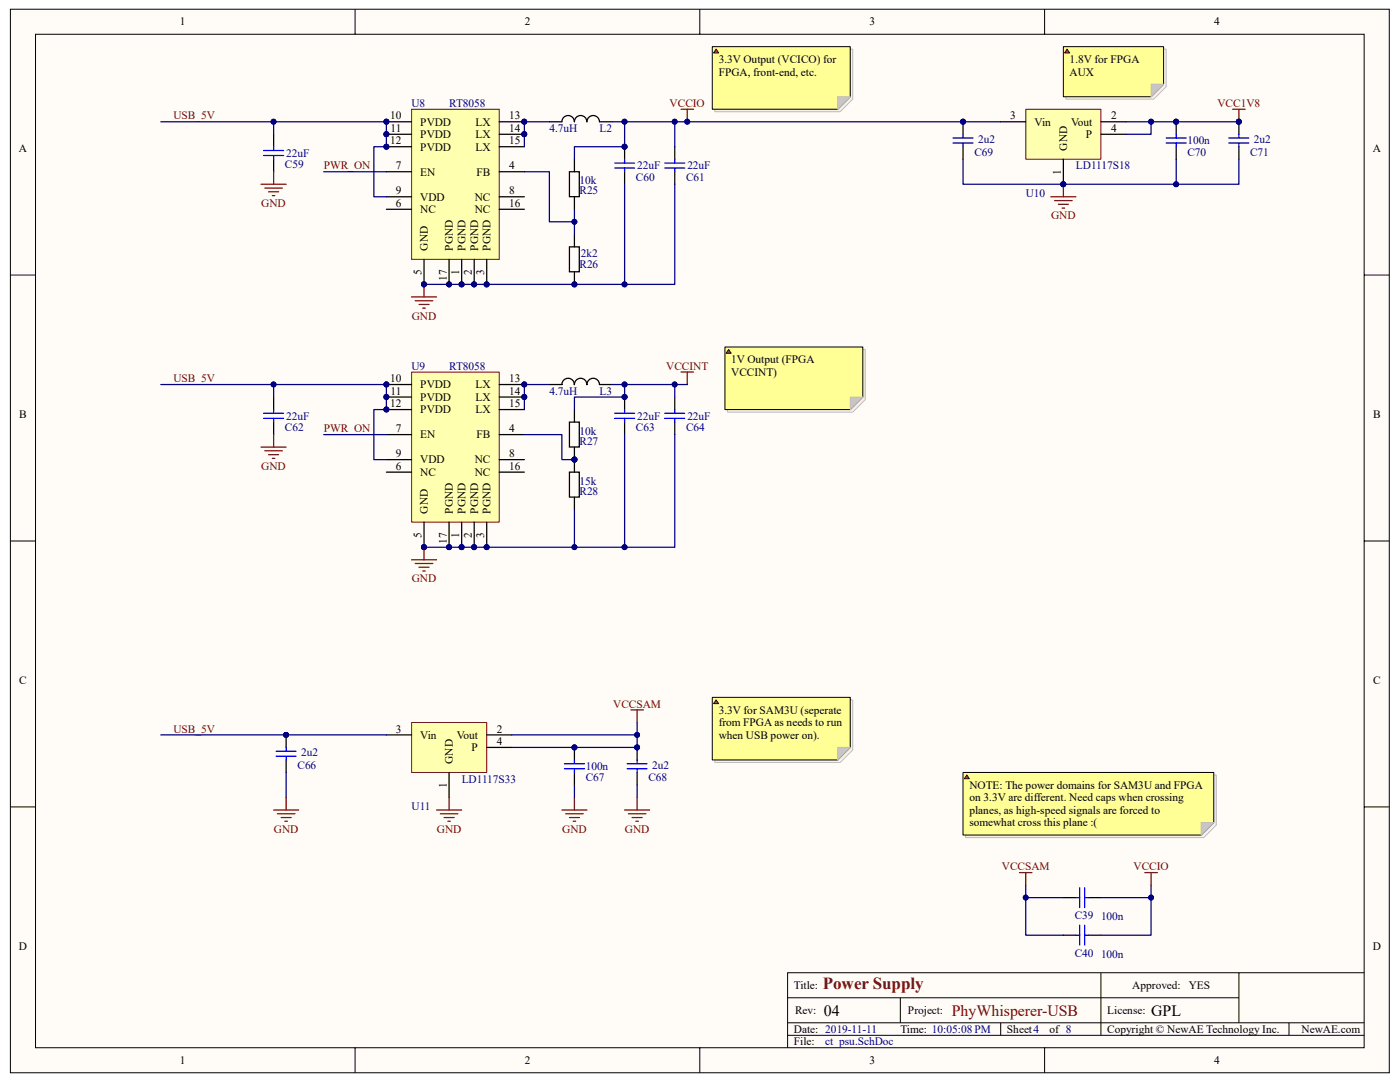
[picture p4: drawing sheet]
<svg xmlns="http://www.w3.org/2000/svg" width="279mm" height="216mm" viewBox="0 0 279 216" stroke-linecap="round" stroke-linejoin="round" font-family="sans-serif">
<path d="M2.1 1.9h275.2v212.2h-275.2z" fill="#fffcf8"/>
<path d="M2.1 1.8h275.2v212.3h-275.2z" fill="none" stroke="#000" stroke-width=".2"/>
<path d="M7.1 6.9h265.1v202.2h-265.1z" fill="#fffcf8"/>
<g fill="none" stroke="#000" stroke-width=".2">
<path d="M7.1 6.8h265.1v202.3h-265.1zM70.9 1.8v5M139.7 1.8v5M208.5 1.8v5M2.1 54.9h5M272.3 54.9h5M2.1 107.9h5M272.3 107.9h5M2.1 161h5M272.3 161h5M157.2 199.1h90M179.7 199.1v5"/>
<path d="M219.7 194.1v12.5M247.2 194.1h-90v15M272.3 194.1h-25.1v10M70.9 209.1v5M139.7 209.1v5M157.2 206.6h115.1M157.2 204.1h115.1M199.7 204.1v2.5M208.5 209.1v5M257.2 204.1v2.5"/>
</g>
<path d="M82.2 21.8h17.4v30h-17.4z" fill="#ffffb0"/>
<path d="M82.1 21.8h17.5v30h-17.5z" fill="none" stroke="#800000" stroke-width=".2"/>
<g fill="none" stroke="#000" stroke-width=".25">
<path d="M77.1 34.3h5M77.1 39.3h5M77.1 24.3h5M77.1 26.8h5M77.1 29.3h5M99.6 34.3h5M99.6 39.3h5M99.6 24.3h5M99.6 26.8h5M99.6 29.3h5M77.1 41.8h5M84.6 51.8v4.9"/>
<path d="M89.6 51.8v4.9M92.1 51.8v4.9M94.6 51.8v4.9M97.1 51.8v4.9M99.6 41.8h5"/>
</g>
<g fill="#000080" stroke="#000080" stroke-width=".2">
<circle cx="92.1" cy="56.7" r=".49"/>
<circle cx="94.6" cy="56.7" r=".49"/>
<circle cx="97.1" cy="56.7" r=".48"/>
<circle cx="84.6" cy="56.7" r=".48"/>
<circle cx="77.1" cy="24.3" r=".49"/>
<circle cx="77.1" cy="26.8" r=".49"/>
<circle cx="77.1" cy="29.3" r=".49"/>
<circle cx="104.6" cy="24.3" r=".49"/>
<circle cx="104.6" cy="26.8" r=".49"/>
<circle cx="89.6" cy="56.7" r=".49"/>
</g>
<path d="M82.2 74.3h17.4v29.9h-17.4z" fill="#ffffb0"/>
<path d="M82.1 74.3h17.5v29.9h-17.5z" fill="none" stroke="#800000" stroke-width=".2"/>
<g fill="none" stroke="#000" stroke-width=".25">
<path d="M77.1 76.7h5M77.1 79.2h5M99.6 76.7h5M99.6 79.2h5M77.1 86.7h5M77.1 94.2h5M77.1 91.7h5M77.1 81.7h5M99.6 86.7h5M99.6 94.2h5M99.6 91.7h5M99.6 81.7h5"/>
<path d="M84.6 104.2v5M89.6 104.2v5M92.1 104.2v5M94.6 104.2v5M97.1 104.2v5"/>
</g>
<g fill="#000080" stroke="#000080" stroke-width=".2">
<circle cx="92.1" cy="109.2" r=".49"/>
<circle cx="94.6" cy="109.2" r=".49"/>
<circle cx="97.1" cy="109.2" r=".49"/>
<circle cx="84.6" cy="109.2" r=".49"/>
<circle cx="77.1" cy="76.7" r=".49"/>
<circle cx="77.1" cy="79.2" r=".49"/>
<circle cx="77.1" cy="81.7" r=".49"/>
<circle cx="104.6" cy="76.7" r=".49"/>
<circle cx="104.6" cy="79.2" r=".49"/>
<circle cx="89.6" cy="109.2" r=".49"/>
<circle cx="137.2" cy="24.3" r=".49"/>
<circle cx="247.2" cy="24.3" r=".49"/>
</g>
<path d="M135.9 21.8h2.5M137.2 21.8v2.5M246 21.8h2.5M247.2 21.8v2.5M135.9 74.2h2.5M137.2 74.2v2.5" fill="none" stroke="#800000" stroke-width=".25"/>
<path d="M82.2 144.2h14.9v9.9h-14.9z" fill="#ffffb0"/>
<path d="M82.1 144.2h15v9.9h-15z" fill="none" stroke="#800000" stroke-width=".2"/>
<path d="M77.1 146.6h5M89.6 154.1v5M97.1 146.6h5M97.1 149.1h5" fill="none" stroke="#000" stroke-width=".25"/>
<path d="M125.9 141.6h2.5M127.1 141.6v2.5" fill="none" stroke="#800000" stroke-width=".25"/>
<path d="M204.7 21.8h15v10h-15z" fill="#ffffb0"/>
<path d="M204.7 21.8h15v10h-15z" fill="none" stroke="#800000" stroke-width=".2"/>
<g fill="none" stroke="#000" stroke-width=".25">
<path d="M54.6 26.8v2.5M54.6 31.8v2.5M109.6 24.3h2.5a1.24 1.24 0 0 1 1.3-1.2 1.24 1.24 0 0 1 1.2 1.2M113.6 34.3h2v4.9h-2zM114.6 24.3a1.24 1.24 0 0 1 1.3-1.2 1.24 1.24 0 0 1 1.2 1.2M114.6 31.8v2.5M114.6 39.3v2.5M117.1 24.3a1.25 1.25 0 0 1 1.3-1.2 1.25 1.25 0 0 1 1.2 1.2h2.6M124.7 29.3v2.5M124.7 34.3v2.5M134.7 29.3v2.5M134.7 34.3v2.5"/>
<path d="M192.2 24.3v2.5M192.2 29.3v2.5M199.7 24.3h5M212.2 31.8v5M219.7 24.3h5M219.7 26.8h5M234.7 24.3v2.5M234.7 29.3v2.5M247.2 24.3v2.5M247.2 29.3v2.5M113.6 49.3h2v4.9h-2zM114.6 46.8v2.5"/>
<path d="M114.6 54.3v2.4M54.6 79.2v2.5M109.6 76.7h2.5a1.24 1.24 0 0 1 1.3-1.2 1.24 1.24 0 0 1 1.2 1.2M114.6 76.7a1.24 1.24 0 0 1 1.3-1.2 1.24 1.24 0 0 1 1.2 1.2M117.1 76.7a1.25 1.25 0 0 1 1.3-1.2 1.25 1.25 0 0 1 1.2 1.2h2.6M124.7 79.2v2.5M134.7 79.2v2.5M54.6 84.2v2.5M113.6 84.2h2v5h-2zM113.6 94.2h2v5h-2zM114.6 81.7v2.5M114.6 89.2v5"/>
<path d="M114.6 99.2v2.5M124.7 84.2v2.5M134.7 84.2v2.5M57.1 146.6v2.5M57.1 151.6v2.5M114.6 149.1v2.5M114.6 154.1v2.5M127.1 149.1v2.5M127.1 154.1v2.5M212.2 179.1h2.5M217.2 179.1h2.5M212.2 186.6h2.5"/>
<path d="M217.2 186.6h2.5"/>
</g>
<g fill="#000080" stroke="#000080" stroke-width=".2">
<circle cx="212.2" cy="36.8" r=".49"/>
<circle cx="84.6" cy="56.7" r=".48"/>
<circle cx="84.6" cy="109.2" r=".49"/>
<circle cx="124.6" cy="29.3" r=".49"/>
<circle cx="124.6" cy="79.2" r=".49"/>
<circle cx="114.6" cy="56.7" r=".49"/>
<circle cx="114.6" cy="91.7" r=".49"/>
<circle cx="114.6" cy="149.1" r=".49"/>
<circle cx="127.1" cy="149.1" r=".49"/>
<circle cx="57.1" cy="146.6" r=".49"/>
<circle cx="127.1" cy="146.6" r=".49"/>
<circle cx="229.7" cy="24.3" r=".49"/>
<circle cx="229.7" cy="179.1" r=".49"/>
<circle cx="204.7" cy="179.1" r=".49"/>
<circle cx="104.6" cy="26.8" r=".49"/>
<circle cx="104.6" cy="24.3" r=".49"/>
<circle cx="104.6" cy="79.2" r=".49"/>
<circle cx="104.6" cy="76.7" r=".49"/>
<circle cx="124.6" cy="109.2" r=".49"/>
<circle cx="124.6" cy="56.7" r=".49"/>
<circle cx="54.6" cy="24.3" r=".49"/>
<circle cx="54.6" cy="76.7" r=".49"/>
<circle cx="89.6" cy="56.7" r=".49"/>
<circle cx="92.1" cy="56.7" r=".49"/>
<circle cx="94.6" cy="56.7" r=".49"/>
<circle cx="97.1" cy="56.7" r=".48"/>
<circle cx="124.6" cy="24.3" r=".49"/>
<circle cx="134.6" cy="24.3" r=".49"/>
<circle cx="137.2" cy="24.3" r=".49"/>
<circle cx="192.2" cy="24.3" r=".49"/>
<circle cx="89.6" cy="109.2" r=".49"/>
<circle cx="92.1" cy="109.2" r=".49"/>
<circle cx="94.6" cy="109.2" r=".49"/>
<circle cx="97.1" cy="109.2" r=".49"/>
<circle cx="114.6" cy="109.2" r=".49"/>
<circle cx="134.6" cy="76.7" r=".48"/>
<circle cx="114.6" cy="44.3" r=".49"/>
<circle cx="124.6" cy="76.7" r=".49"/>
<circle cx="234.7" cy="24.3" r=".49"/>
<circle cx="247.2" cy="24.3" r=".49"/>
<circle cx="234.7" cy="36.8" r=".49"/>
<circle cx="77.1" cy="81.7" r=".49"/>
<circle cx="77.1" cy="79.2" r=".49"/>
<circle cx="77.1" cy="76.7" r=".49"/>
<circle cx="77.1" cy="29.3" r=".49"/>
<circle cx="77.1" cy="26.8" r=".49"/>
<circle cx="77.1" cy="24.3" r=".49"/>
</g>
<g fill="none" stroke="#800000" stroke-width=".25">
<path d="M52.1 36.8h5M52.9 37.5h3.4M53.6 38.3h2M54.4 39h.4M54.6 34.3v2.5M209.7 39.3h5M212.2 36.8v2.5M82.1 59.2h5M84.6 56.7v2.5M210.5 40h3.5M211.2 40.8h2M212 41.5h.5"/>
<path d="M82.9 60h3.5M83.6 60.7h2M84.4 61.5h.5M52.1 89.2h5M52.9 90h3.4M53.6 90.7h2M54.4 91.5h.4M54.6 86.7v2.5M82.1 111.7h5M82.9 112.4h3.5M83.6 113.2h2M84.4 113.9h.5"/>
<path d="M84.6 109.2v2.5M57.1 159.1v2.5M89.6 159.1v2.5M114.6 159.1v2.5M127.1 159.1v2.5M54.6 161.6h5M55.4 162.4h3.5M56.1 163.1h2M56.9 163.9h.5M87.1 161.6h5M87.9 162.4h3.5M88.6 163.1h2"/>
<path d="M89.4 163.9h.5M112.1 161.6h5M112.9 162.4h3.5M113.6 163.1h2.1M114.4 163.9h.5M124.7 161.6h4.9M125.4 162.4h3.5M126.2 163.1h2M126.9 163.9h.5M203.5 174.1h2.5M204.7 174.1v2.5M228.5 174.1h2.5"/>
<path d="M229.7 174.1v2.5"/>
</g>
<g fill="none" stroke="#00f" stroke-width=".25">
<path d="M52.6 31h4M52.6 30h4M54.6 29.3v.7M54.6 31v.8M122.7 33.5h4M122.7 32.5h4M124.7 31.8v.7M124.7 33.5v.8M132.7 33.5h4M132.7 32.5h4M134.7 31.8v.7M134.7 33.5v.8"/>
<path d="M190.2 27.5h4M190.2 28.5h4M192.2 26.8v.7M192.2 28.5v.8M232.7 27.5h4M232.7 28.5h4M234.7 26.8v.7M234.7 28.5v.8M245.2 27.5h4M245.2 28.5h4M247.2 26.8v.7M247.2 28.5v.8"/>
<path d="M52.6 83.5h4M52.6 82.5h4M54.6 81.7v.8M54.6 83.5v.7M122.7 83.5h4M122.7 82.5h4M124.7 81.7v.8M124.7 83.5v.7M132.7 83.5h4M132.7 82.5h4M134.7 81.7v.8M134.7 83.5v.7"/>
<path d="M55.1 150.9h4M55.1 149.9h4M57.1 149.1v.8M57.1 150.9v.7M112.6 153.4h4M112.6 152.4h4M114.6 151.6v.8M114.6 153.4v.7M125.2 153.4h4M125.2 152.4h4M127.1 151.6v.8M127.1 153.4v.7"/>
<path d="M214.7 179.1h.8M215.5 177.1v4M216.5 177.1v4M216.5 179.1h.7M214.7 186.6h.8M215.5 184.6v4M216.5 184.6v4M216.5 186.6h.7"/>
</g>
<g fill="none" stroke="#000080" stroke-width=".25">
<path d="M32.1 24.3h45v5h-2.5v10h2.5M54.6 24.3v2.5M64.6 34.3h12.5M104.6 34.3h5v10h5v-2.5M109.6 24.3h-5v5M122.2 24.3h77.5M124.7 24.3v5h-10.1v2.5M124.7 36.8v19.9M134.7 36.8v19.9h-50.1M134.7 24.3v5M192.2 31.8v5h42.5v-5M224.7 24.3h22.5"/>
<path d="M229.7 24.3v2.5h-5M247.2 31.8v5h-12.5M114.6 44.3v2.5M32.1 76.7h45v5h-2.5v10h2.5M54.6 76.7v2.5M109.6 76.7h-5v5M122.2 76.7h15M124.7 76.7v2.5h-10.1v2.5M134.7 76.7v2.5M64.6 86.7h12.5M104.6 86.7h7.5v5h2.5M124.7 86.7v22.5"/>
<path d="M134.7 86.7v22.5h-50.1M114.6 101.7v7.5M32.1 146.6h45M57.1 154.1v5M114.6 156.6v2.5M127.1 144.1v2.5h-25M127.1 146.6v2.5h-25M127.1 156.6v2.5M204.7 176.6v2.5h7.5M204.7 179.1v7.5h7.5M219.7 179.1h10M229.7 176.6v10h-10"/>
</g>
<path d="M142.7 9.8h27.5v10l-2.5 2.5h-25z" fill-rule="evenodd" fill="#f7f4e4"/>
<path d="M142.7 9.8h27.5v10l-2.5 2.5h-25z" fill="none" stroke="#bfbdba" stroke-width=".2"/>
<path d="M142.2 9.3h27.5v10l-2.5 2.5h-25z" fill-rule="evenodd" fill="#ffff96"/>
<path d="M142.2 9.3h27.5v10l-2.5 2.5h-25z" fill="none" stroke="#000" stroke-width=".2"/>
<path d="M167.2 19.3h2.5l-2.5 2.5z" fill="#ccc9c1"/>
<path d="M167.2 19.3h2.5l-2.5 2.5z" fill="none" stroke="#bfbdba" stroke-width=".2"/>
<path d="M142.9 9.8l.5 .8h-1z" fill="#ff331e"/>
<path d="M142.9 9.8l.5 .8h-1z" fill="none" stroke="#300" stroke-width=".2"/>
<path d="M145.2 69.7h27.5v10l-2.5 2.5h-25z" fill-rule="evenodd" fill="#f7f4e4"/>
<path d="M145.2 69.7h27.5v10l-2.5 2.5h-25z" fill="none" stroke="#bfbdba" stroke-width=".2"/>
<path d="M144.7 69.2h27.5v10l-2.5 2.5h-25z" fill-rule="evenodd" fill="#ffff96"/>
<path d="M144.7 69.2h27.5v10l-2.5 2.5h-25z" fill="none" stroke="#000" stroke-width=".2"/>
<path d="M169.7 79.2h2.5l-2.5 2.5z" fill="#ccc9c1"/>
<path d="M169.7 79.2h2.5l-2.5 2.5z" fill="none" stroke="#bfbdba" stroke-width=".2"/>
<path d="M145.4 69.7l.5 .8h-1z" fill="#ff331e"/>
<path d="M145.4 69.7l.5 .8h-1z" fill="none" stroke="#300" stroke-width=".2"/>
<path d="M212.7 9.8h20v7.5l-2.5 2.5h-17.5z" fill-rule="evenodd" fill="#f7f4e4"/>
<path d="M212.7 9.8h20v7.5l-2.5 2.5h-17.5z" fill="none" stroke="#bfbdba" stroke-width=".2"/>
<path d="M212.2 9.3h20v7.5l-2.5 2.5h-17.5z" fill-rule="evenodd" fill="#ffff96"/>
<path d="M212.2 9.3h20v7.5l-2.5 2.5h-17.5z" fill="none" stroke="#000" stroke-width=".2"/>
<path d="M229.7 16.8h2.5l-2.5 2.5z" fill="#ccc9c1"/>
<path d="M229.7 16.8h2.5l-2.5 2.5z" fill="none" stroke="#bfbdba" stroke-width=".2"/>
<path d="M213 9.8l.5 .8h-1z" fill="#ff331e"/>
<path d="M213 9.8l.5 .8h-1z" fill="none" stroke="#300" stroke-width=".2"/>
<path d="M142.7 139.7h27.5v9.9l-2.5 2.5h-25z" fill-rule="evenodd" fill="#f7f4e4"/>
<path d="M142.7 139.7h27.5v9.9l-2.5 2.5h-25z" fill="none" stroke="#bfbdba" stroke-width=".2"/>
<path d="M142.2 139.1h27.5v10l-2.5 2.5h-25z" fill-rule="evenodd" fill="#ffff96"/>
<path d="M142.2 139.1h27.5v10l-2.5 2.5h-25z" fill="none" stroke="#000" stroke-width=".2"/>
<path d="M167.2 149.1h2.5l-2.5 2.5z" fill="#ccc9c1"/>
<path d="M167.2 149.1h2.5l-2.5 2.5z" fill="none" stroke="#bfbdba" stroke-width=".2"/>
<path d="M142.9 139.7l.5 .7h-1z" fill="#ff331e"/>
<path d="M142.9 139.7l.5 .7h-1z" fill="none" stroke="#300" stroke-width=".2"/>
<path d="M192.7 154.6h50v10l-2.5 2.5h-47.5z" fill-rule="evenodd" fill="#f7f4e4"/>
<path d="M192.7 154.6h50v10l-2.5 2.5h-47.5z" fill="none" stroke="#bfbdba" stroke-width=".2"/>
<path d="M192.2 154.1h50v10l-2.5 2.5h-47.5z" fill-rule="evenodd" fill="#ffff96"/>
<path d="M192.2 154.1h50v10l-2.5 2.5h-47.5z" fill="none" stroke="#000" stroke-width=".2"/>
<path d="M239.7 164.1h2.5l-2.5 2.5z" fill="#ccc9c1"/>
<path d="M239.7 164.1h2.5l-2.5 2.5z" fill="none" stroke="#bfbdba" stroke-width=".2"/>
<path d="M193 154.6l.4 .8h-1z" fill="#ff331e"/>
<path d="M193 154.6l.4 .8h-1z" fill="none" stroke="#300" stroke-width=".2"/>
<text font-size="3.4" fill="#800000" x="164.2" y="197.4">Power Supply</text>
<g font-size="3.2">
<text x="164.4" y="202.6">04</text>
<text x="229.7" y="202.6">GPL</text>
</g>
<text font-size="3.2" fill="#800000" x="189.9" y="202.6">PhyWhisperer-USB</text>
<g font-size="2.3">
<text x="35.9" y="5.1">1</text>
<text x="104.7" y="5.1">2</text>
<text x="173.5" y="5.1">3</text>
<text x="242.3" y="5.1">4</text>
<text x="143.4" y="12.6">3.3V Output (VCICO) for</text>
<text x="143.4" y="15.1">FPGA, front-end, etc.</text>
<text x="213.5" y="12.6">1.8V for FPGA</text>
<text x="213.5" y="15.1">AUX</text>
<text x="77.9" y="23.8">10</text>
<text x="101.6" y="23.8">13</text>
<text x="201.6" y="23.8">3</text>
<text x="221.7" y="23.8">2</text>
<text x="77.9" y="28.8">12</text>
<text x="78" y="26.3">11</text>
<text x="83.9" y="25.1">PVDD</text>
<text x="83.9" y="27.6">PVDD</text>
<text x="94.9" y="25.1">LX</text>
<text x="94.9" y="27.6">LX</text>
<text x="101.6" y="26.3">14</text>
<text x="101.6" y="28.8">15</text>
<text x="206.5" y="25.1">Vin</text>
<text x="213.8" y="25.1">Vout</text>
<text x="216.7" y="27.6">P</text>
<text x="221.7" y="26.3">4</text>
<text x="3.8" y="30.4">A</text>
<text x="79" y="33.8">7</text>
<text x="83.9" y="35.1">EN</text>
<text x="83.9" y="30.1">PVDD</text>
<text x="94.9" y="30.1">LX</text>
<text x="95.1" y="35.1">FB</text>
<text x="101.6" y="33.8">4</text>
<text x="211.7" y="34.9" transform="rotate(-90 211.7 34.9)">1</text>
<text x="213" y="30" transform="rotate(-90 213 30)">GND</text>
<text x="274" y="30.4">A</text>
<text x="79" y="41.3">6</text>
<text x="79" y="38.8">9</text>
<text x="83.9" y="40">VDD</text>
<text x="94.8" y="40">NC</text>
<text x="101.6" y="38.8">8</text>
<text x="101.6" y="41.3">16</text>
<text x="83.9" y="42.5">NC</text>
<text x="94.8" y="42.5">NC</text>
<text x="85.4" y="50" transform="rotate(-90 85.4 50)">GND</text>
<text x="90.4" y="50" transform="rotate(-90 90.4 50)">PGND</text>
<text x="92.9" y="50" transform="rotate(-90 92.9 50)">PGND</text>
<text x="95.4" y="50" transform="rotate(-90 95.4 50)">PGND</text>
<text x="97.9" y="50" transform="rotate(-90 97.9 50)">PGND</text>
<text x="84.1" y="54.9" transform="rotate(-90 84.1 54.9)">5</text>
<text x="89.2" y="56" transform="rotate(-90 89.2 56)">17</text>
<text x="91.7" y="54.9" transform="rotate(-90 91.7 54.9)">1</text>
<text x="94.1" y="54.9" transform="rotate(-90 94.1 54.9)">2</text>
<text x="96.6" y="54.9" transform="rotate(-90 96.6 54.9)">3</text>
<text x="77.9" y="76.2">10</text>
<text x="83.9" y="77.5">PVDD</text>
<text x="94.9" y="77.5">LX</text>
<text x="101.6" y="76.2">13</text>
<text x="145.9" y="72.5">1V Output (FPGA</text>
<text x="145.9" y="75">VCCINT)</text>
<text x="3.8" y="83.4">B</text>
<text x="77.9" y="81.2">12</text>
<text x="78" y="78.7">11</text>
<text x="83.9" y="80">PVDD</text>
<text x="83.9" y="82.5">PVDD</text>
<text x="94.9" y="80">LX</text>
<text x="94.9" y="82.5">LX</text>
<text x="101.6" y="78.7">14</text>
<text x="101.6" y="81.2">15</text>
<text x="274" y="83.4">B</text>
<text x="79" y="86.2">7</text>
<text x="83.9" y="87.5">EN</text>
<text x="95.1" y="87.5">FB</text>
<text x="101.6" y="86.2">4</text>
<text x="79" y="93.7">6</text>
<text x="79" y="91.2">9</text>
<text x="83.9" y="95">NC</text>
<text x="83.9" y="92.5">VDD</text>
<text x="94.8" y="92.5">NC</text>
<text x="94.8" y="95">NC</text>
<text x="101.6" y="91.2">8</text>
<text x="101.6" y="93.7">16</text>
<text x="84.1" y="107.3" transform="rotate(-90 84.1 107.3)">5</text>
<text x="85.4" y="102.5" transform="rotate(-90 85.4 102.5)">GND</text>
<text x="90.4" y="102.5" transform="rotate(-90 90.4 102.5)">PGND</text>
<text x="91.7" y="107.3" transform="rotate(-90 91.7 107.3)">1</text>
<text x="92.9" y="102.5" transform="rotate(-90 92.9 102.5)">PGND</text>
<text x="94.1" y="107.3" transform="rotate(-90 94.1 107.3)">2</text>
<text x="95.4" y="102.5" transform="rotate(-90 95.4 102.5)">PGND</text>
<text x="96.6" y="107.3" transform="rotate(-90 96.6 107.3)">3</text>
<text x="97.9" y="102.5" transform="rotate(-90 97.9 102.5)">PGND</text>
<text x="89.2" y="108.5" transform="rotate(-90 89.2 108.5)">17</text>
<text x="3.8" y="136.5">C</text>
<text x="274" y="136.5">C</text>
<text x="143.4" y="142.4">3.3V for SAM3U (seperate</text>
<text x="79" y="146.2">3</text>
<text x="83.9" y="147.4">Vin</text>
<text x="91.2" y="147.4">Vout</text>
<text x="94.1" y="149.9">P</text>
<text x="99.1" y="148.7">4</text>
<text x="99.1" y="146.2">2</text>
<text x="143.4" y="144.9">from FPGA as needs to run</text>
<text x="143.4" y="147.4">when USB power on).</text>
<text x="90.4" y="152.4" transform="rotate(-90 90.4 152.4)">GND</text>
<text x="89.2" y="157.3" transform="rotate(-90 89.2 157.3)">1</text>
<text x="193.5" y="157.4">NOTE: The power domains for SAM3U and FPGA</text>
<text x="193.5" y="159.9">on 3.3V are different. Need caps when crossing</text>
<text x="193.5" y="162.4">planes, as high-speed signals are forced to</text>
<text x="193.5" y="164.9">somewhat cross this plane :(</text>
<text x="3.8" y="189.5">D</text>
<text x="274" y="189.5">D</text>
<text x="158.4" y="197.4">Title:</text>
<text x="226" y="197.4">Approved:</text>
<text x="237.2" y="197.4">YES</text>
<text x="158.7" y="202.4">Rev:</text>
<text x="181.2" y="202.4">Project:</text>
<text x="221" y="202.4">License:</text>
<text x="158.4" y="206.1">Date: 2019-11-11</text>
<text x="158.4" y="208.6">File:</text>
<text x="179.7" y="206.1">Time: 10:05:08 PM</text>
<text x="201" y="206.1">Sheet4</text>
<text x="209.5" y="206.1">of 8</text>
<text x="221" y="206.1">Copyright © NewAE Technology Inc.</text>
<text x="259.8" y="206.1">NewAE.com</text>
<text x="35.9" y="212.3">1</text>
<text x="104.7" y="212.3">2</text>
<text x="173.5" y="212.3">3</text>
<text x="242.3" y="212.3">4</text>
</g>
<g font-size="2.3" fill="#800000">
<text x="34.6" y="23.8">USB_5V</text>
<text x="133.6" y="21.3">VCCIO</text>
<text x="243" y="21.3">VCC1V8</text>
<text x="64.6" y="33.8">PWR_ON</text>
<text x="52.2" y="41.3">GND</text>
<text x="209.8" y="43.8">GND</text>
<text x="82.2" y="63.8">GND</text>
<text x="34.6" y="76.2">USB_5V</text>
<text x="133" y="73.7">VCCINT</text>
<text x="64.6" y="86.2">PWR_ON</text>
<text x="52.2" y="93.7">GND</text>
<text x="82.2" y="116.2">GND</text>
<text x="122.4" y="141.2">VCCSAM</text>
<text x="34.6" y="146.2">USB_5V</text>
<text x="54.7" y="166.1">GND</text>
<text x="87.2" y="166.1">GND</text>
<text x="112.2" y="166.1">GND</text>
<text x="124.7" y="166.1">GND</text>
<text x="199.9" y="173.6">VCCSAM</text>
<text x="226.2" y="173.6">VCCIO</text>
</g>
<g font-size="2.3" fill="#000080">
<text x="82.1" y="21.3">U8</text>
<text x="89.6" y="21.3">RT8058</text>
<text x="109.6" y="26.3">4.7uH</text>
<text x="119.7" y="26.3">L2</text>
<text x="195.2" y="28.6">2u2</text>
<text x="237" y="28.8">100n</text>
<text x="250.3" y="28.6">2u2</text>
<text x="56.9" y="33.5">C59</text>
<text x="57.1" y="31.3">22uF</text>
<text x="127.2" y="33.8">22uF</text>
<text x="137.2" y="33.8">22uF</text>
<text x="194.5" y="31.1">C69</text>
<text x="214.7" y="33.8">LD1117S18</text>
<text x="237" y="31.1">C70</text>
<text x="249.5" y="31.1">C71</text>
<text x="115.7" y="38.8">R25</text>
<text x="115.7" y="36.8">10k</text>
<text x="126.9" y="36">C60</text>
<text x="136.9" y="36">C61</text>
<text x="204.7" y="39.3">U10</text>
<text x="115.7" y="53.5">R26</text>
<text x="115.9" y="51.3">2k2</text>
<text x="82.1" y="73.7">U9</text>
<text x="89.6" y="73.7">RT8058</text>
<text x="57.1" y="83.7">22uF</text>
<text x="109.6" y="78.7">4.7uH</text>
<text x="119.7" y="78.7">L3</text>
<text x="127.2" y="83.7">22uF</text>
<text x="137.2" y="83.7">22uF</text>
<text x="56.9" y="86">C62</text>
<text x="115.7" y="88.7">R27</text>
<text x="115.7" y="86.7">10k</text>
<text x="126.9" y="86">C63</text>
<text x="136.9" y="86">C64</text>
<text x="115.7" y="98.7">R28</text>
<text x="115.7" y="96.7">15k</text>
<text x="59.4" y="153.4">C66</text>
<text x="60.1" y="150.9">2u2</text>
<text x="116.9" y="155.9">C67</text>
<text x="116.9" y="153.7">100n</text>
<text x="129.4" y="155.9">C68</text>
<text x="130.2" y="153.4">2u2</text>
<text x="82.1" y="161.6">U11</text>
<text x="92.1" y="156.2">LD1117S33</text>
<text x="214.5" y="183.4">C39</text>
<text x="219.7" y="183.6">100n</text>
<text x="214.5" y="190.9">C40</text>
<text x="219.7" y="191.1">100n</text>
<text x="164.7" y="208.6">ct_psu.SchDoc</text>
</g>
</svg>
